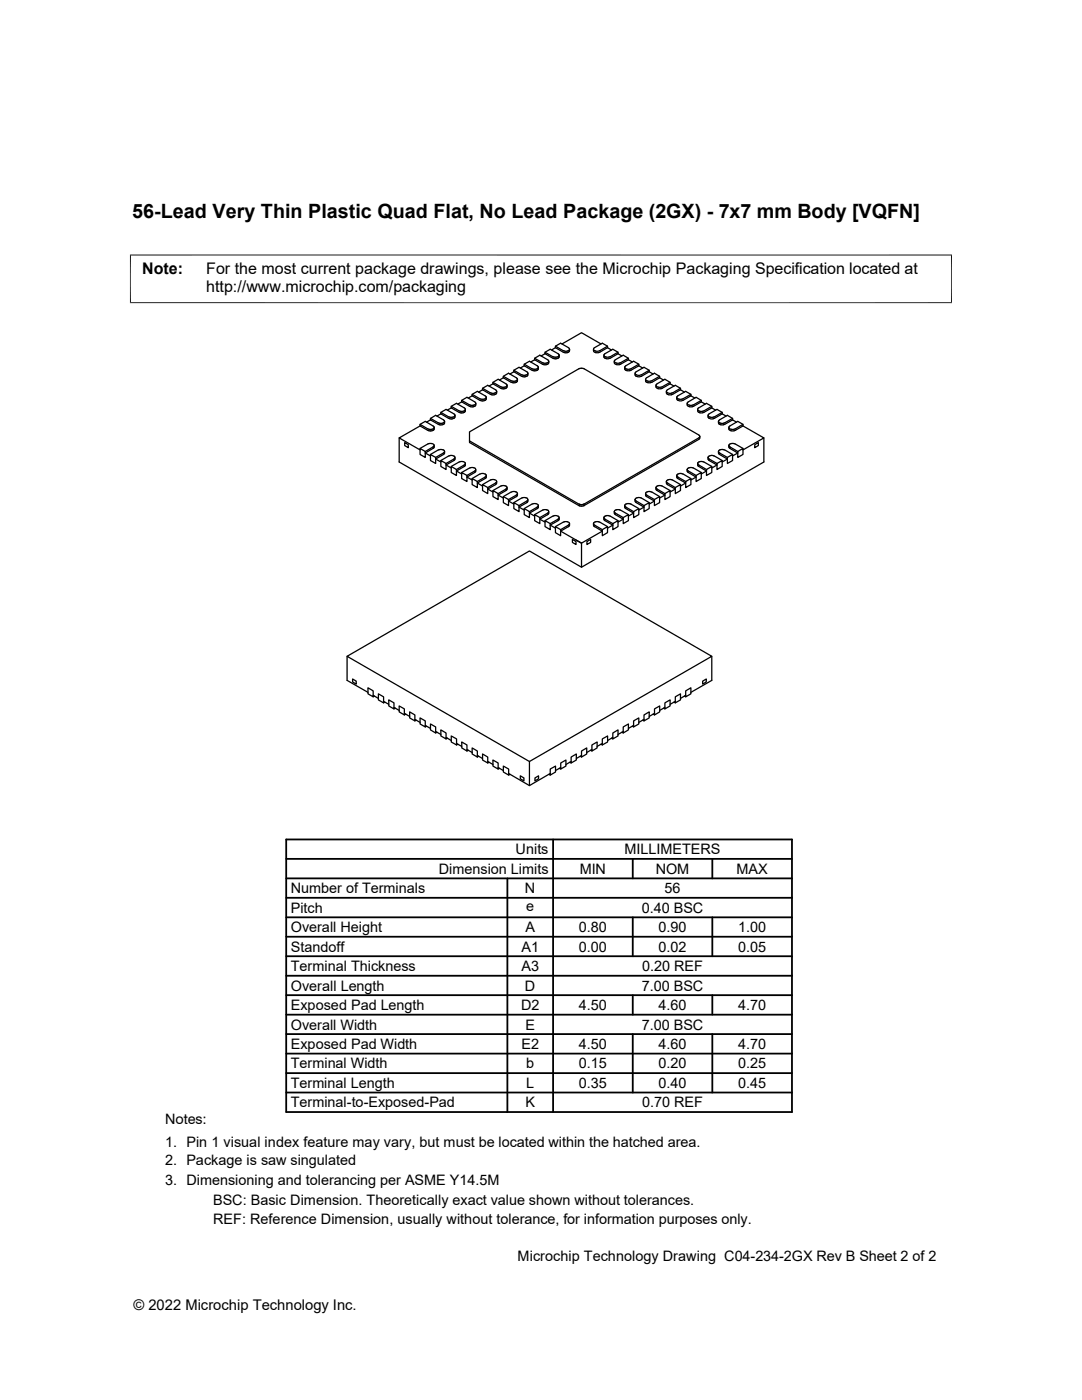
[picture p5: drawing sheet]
<svg xmlns="http://www.w3.org/2000/svg" width="216mm" height="279mm" viewBox="0 0 216 279" stroke-linecap="round" stroke-linejoin="round" font-family="sans-serif">
<g fill="none" stroke="#000" stroke-width=".25">
<path d="M92.1 79.9l1.6 .9 .8 .1M94.2 79l-.8 .4M94.2 79v-.3l1-.6 1.6 .9M94.2 78.7l1.6 .9 .3 .1 .7-.1M94.2 79l1.6 .9M96.3 77.8l-.8 .5M96.3 77.8v-.3l1-.6 1.7 1M96.3 77.8l1.8 1a.9 .9 0 0 0 .9-.3M96.3 77.5l1.6 .9M96.8 79l.2 .3M96.8 79.9l-.7 .1-.3-.1M97 79.5l-.2 .1"/>
<path d="M97 79.8l-.2 .1M97 79.3v.1M97 79.3v.4M98.4 76.6l-.8 .4M98.4 76.6v-.3l1-.6 1.6 .9 .2 .3M98.4 76.6l1.5 .9M98.4 76.3l1.5 .9M98.9 78.4l-.7 .1-.3-.1M99 78.3l-.1 .1M99.1 78v.1M99.1 78.1v.2M99.1 78.1v.4"/>
<path d="M99.9 77.5l.3 .1M99.9 77.2l.3 .1M100.4 75.4l-.7 .4M100.4 75.4v-.3l1.1-.6 1.5 .9 .3 .3M100.4 75.1l1.6 .9 .5 .1a.61 .61 0 0 0 .8-.4M100.4 75.4l1.6 .9M101.2 76.9a.8 .8 0 0 1-1.1 .4M101.2 76.9a.67 .67 0 0 1-.3 .7 .67 .67 0 0 1-.8 0M102 76.3l.2 .1M102.5 74.2l-.8 .5M102.5 74.2l1.6 .9M102.5 73.9l1.6 .9"/>
<path d="M102.5 74.2v-.3l1.1-.6 1.5 .9M102.8 76.3h-.6M103 76.3l-.2 .1M103.2 76.2l-.2 .1M103.3 75.7l-.1 .4M104.1 75.1l.8 .1M104.1 74.8l.8 .1M104.6 73l-.8 .4M104.6 73v-.3l1-.6 1.8 1.1M104.6 73l1.8 1a.9 .9 0 0 0 1-.3M104.6 72.7l1.8 1a.9 .9 0 0 0 1-.3M105.1 75.1l-.2 .1"/>
<path d="M105.1 74.8l-.2 .1M105.1 74.2l.2 .3M105.3 74.7l-.2 .1M105.3 74.5l-.2 .6M105.3 74.5v.1M106.7 71.8l-.8 .4M106.7 71.8v-.3l1-.6 1.6 .9 .2 .3M106.7 71.8l1.8 1M106.7 71.5l1.8 1M107.4 73.2v.1M107.4 73.3v.4M107.4 73.3v.1"/>
<path d="M108.8 70.6l-.8 .4M108.8 70.6v-.3l1-.6 1.7 1M108.8 70.6l1.5 .9a.97 .97 0 0 0 1.2-.1M108.8 70.3l1.8 1M109.1 72.7h-.6M109.1 72.5h-.6M109.5 72.1v.4l-.4 .3M109.5 72.1l-.4 .4M110.8 69.4l-.7 .5M110.8 69.4l1.6 .9M110.8 69.1l1.6 .9M110.8 69.4v-.3l1.1-.6 1.5 .9 .2 .3"/>
<path d="M111.1 71.2h-.6M111.5 71.1l-.4 .2M111.5 70.7l.1 .2M111.6 70.9l-.1 .1M111.6 70.9l-.1 .5M112.1 68.6l3.9-2.2 3.9 2.2M112.4 70l.8 .1M112.4 70.3l.2 .1M113.2 70.4h-.6M113.6 69.7l-.1 .2-.3 .2M113.6 69.7v.4l-.4 .3M116.5 73.6l22.9 13.2 .2 .3"/>
<path d="M116.6 73.6l-.4-.1-.7 .1-21.8 12.6v1.8l21.8 12.6M118.4 69.7l.1 .4 .4 .3M118.9 70.4h.5M120.5 70.9v.5M120.5 70.7v.3M120.6 71.4l.3 .2M120.6 71.1l.3 .2M120.9 71.2h.6M121.2 69.4l.8 .5M121.2 69.1l-1.5 .9-.6 .1a.47 .47 0 0 1-.5-.1 .47 .47 0 0 1-.1-.6l1.7-.9 1 .6v.3M121.2 69.4l-1.8 1M122.6 72.1v.4l.4 .3"/>
<path d="M123 72.7h.6M123 72.5h.6M123.3 70.6l.8 .4M123.3 70.6v-.3l-1-.6-1.7 1M123.3 70.6l-1.5 .9-.9 .1M123.3 70.3l-1.8 1M125.4 71.8l.8 .4M125.4 71.8v-.3l-1-.6-1.6 .9a.31 .31 0 0 0-.2 .3 .31 .31 0 0 0 .2 .3l.2 .1M125.4 71.8l-1.8 1M125.4 71.5l-1.8 1M126.7 74.5l.1 .5M126.8 74.3v.3"/>
<path d="M126.8 74.7l.2 .1M126.9 74.8l.4 .1 .7-.1M127.5 73l.7 .4M127.5 72.7l-1.6 .9-.5 .1a.46 .46 0 0 1-.6-.1 .46 .46 0 0 1 0-.5l1.6-1 1.1 .6v.3M127.5 73l-1.6 .9-.5 .1a.61 .61 0 0 1-.7-.7M128.8 75.7l.1 .4M128.9 76.2l.1 .1M129.1 76.3l.2 .1M129.2 76.3h.6M129.5 74.2l.8 .5M129.5 74.2l-1.9 1-.8-.2M129.5 73.9l-1.5 .9"/>
<path d="M129.5 74.2v-.3l-1-.6-1.7 1M130.1 76.3l-.3 .1M130.9 76.9v.4l.4 .3M131.6 75.4l.8 .4M131.6 75.4v-.3l-1-.6-1.6 .9M131.6 75.1l-1.7 .9a.76 .76 0 0 1-1.1-.4l.2-.2M131.6 75.4l-1.5 .9M133 78.1v.4M133 78v.3M133 78.3l.2 .1M133.7 76.6l.8 .4M133.7 76.6v-.3l-1-.6-1.6 .9a.31 .31 0 0 0-.2 .3 .31 .31 0 0 0 .2 .3l.2 .1"/>
<path d="M133.7 76.6l-1.6 .9-.8 .1M133.7 76.3l-1.6 .9-.8 .1M134.2 78.4l-.3 .1-.7-.1M135 79.3l.1 .4M135.1 79.8l.2 .1M135.1 79.5l.2 .1M135.3 79.9l.3 .1 .7-.1M135.8 77.8l.8 .5M135.8 77.8v-.3l-1.1-.6-1.7 1M135.8 77.8l-1.8 1a.9 .9 0 0 1-1-.3M135.8 77.5l-1.6 .9M136.3 79.6l-.4 .1-.6-.1"/>
<path d="M137.9 79l.7 .4M137.9 79v-.3l-1.1-.6-1.6 1-.1 .3M137.9 79l-1.6 .9M137.9 78.7l-1.6 .9M139.9 79.9l-1.6 .9a.77 .77 0 0 1-1.2-.4l1.8-1.1 1 .6v.3M79.7 87.4v4.8l36.3 21 36.4-21v-4.8M80.8 88.3l.7 .5v.5l-.7-.4zM83.8 85l-4.1 2.4 4.1 2.4M83.8 85v-.3l1.1-.6 1.7 1.1M83.8 85l1.6 .9M83.8 84.7l1.6 .9M83.8 89.5l1.1 .6v1.2l-1.1-.6z"/>
<path d="M85.4 88.6l-1.6 .9M85.4 85.6l.2 .1M85.4 85.9l.2 .1M85.6 88.5h.6M85.6 88.5l-.2 .1M85.9 83.8l-.8 .4M85.9 90.7l1 .6v1.2l-1-.6zM85.9 90.7l1.6-.9 .5-.1a.45 .45 0 0 1 .5 .1 .45 .45 0 0 1 .1 .5l-1.7 1M85.9 83.8v-.3l1-.6 1.6 .9 .2 .3M85.9 83.8l1.6 .9 .5 .1a.58 .58 0 0 0 .7-.7M85.9 83.5l1.6 .9 .5 .1a.62 .62 0 0 0 .7-.4M86.2 88.5l.4 .3"/>
<path d="M86.2 85.7h-.6M86.2 86h-.6M86.6 85.4l-.4 .3M86.6 89.3l-1.7 1.1 1 .6M86.6 89l-1.7 1.1M86.6 85.7l-.4 .3M86.6 85.2v.1M86.6 88.8v.2M86.6 85.3v.1M86.6 88.9v.4M86.6 85.3v.4M88 82.6l-.8 .4"/>
<path d="M88 82.6v-.3l1-.6 1.6 .9 .2 .3M88 91.9l1 .6v1.2l-1-.6zM88 82.6l1.5 .9M88 82.3l1.8 1M88.7 90.1l-.1 .5-1.7 1 1.1 .6M89.5 91l-1.5 .9M89.6 83.5l.2 .1M89.7 90.9l.9 .1M89.8 90.9l-.2 .1M90 81.4l-.7 .5M90 93.1l1.1 .6v1.2l-1.1-.6zM90 81.4v-.3l1.1-.6 1.5 .9"/>
<path d="M90 81.4l1.6 .9M90 81.1l1.6 .9M90.6 83.5l-.9 .1M90.6 91.9l-1.6 .9 1 .6M90.6 91.6l-1.6 .9M90.6 91a.32 .32 0 0 1 .2 .3 .32 .32 0 0 1-.2 .3M90.8 91.3v.4l-.2 .2M90.8 82.9l-.1 .5-.1 .1M90.8 82.9a.8 .8 0 0 1-1.1 .3M91.6 92.2l-1.6 .9M91.6 92.2l.2-.1a.9 .9 0 0 1 1 .3M92.1 80.2l-.7 .4"/>
<path d="M92.1 94.3l1.1 .6v1.2l-1.1-.6zM92.1 80.2v-.3l1.1-.6 1.6 1 .1 .2M92.1 80.2l1.6 .9 .8 .1M92.6 81.4l.2 .1M92.8 82.1a.96 .96 0 0 1-1.2 .2M92.8 81.9a.96 .96 0 0 1-1.2 .1M92.8 92.9l-1.7 1.1 1 .6M92.8 92.6l-1.7 1.1M92.8 81.6l.1 .1M92.8 92.4v.2M92.9 92.5l-.1 .4M92.9 81.7l-.1 .4"/>
<path d="M92.9 81.7l-.1 .2M93.7 88v.3l21.8 12.6M94.2 95.5l1 .6v1.2l-1-.6zM94.5 93.3a.36 .36 0 0 1 .4 .3 .36 .36 0 0 1-.2 .4l-1.5 .9M94.5 93.3l-.8 .1-1.6 .9M94.9 93.7l-.1 .5-1.6 1 1 .6M94.9 80.5v.4l-.4 .3M94.9 80.5l-.1 .2-.3 .2M95.8 94.6l-1.6 .9M95.8 94.6l.3-.1 .7 .1M96.3 96.7l1 .6v1.2l-1-.6zM96.8 94.6l.2 .1v.3"/>
<path d="M97 95.1l-1.8 1M97 94.9l-.1 .5-1.7 1 1.1 .6M98.4 97.9l1 .6v1.2l-1-.6zM99 96.6l-1.7 1 1.1 .6M99 96.2l-1.7 1.1M99 95.9a.98 .98 0 0 0-1.1-.1l-1.6 .9M99.1 95.9v.3M99.1 96.1v.4M99.9 97l-1.5 .9M100.1 96.9h.3a.46 .46 0 0 1 .6 .1 .46 .46 0 0 1 0 .5l-1.6 1M100.2 96.9l-.3 .1M100.4 99.1l1.1 .6v1.2l-1.1-.6z"/>
<path d="M101.2 97.3l-.2 .5-1.6 1 1 .6M102 98.2l-1.6 .9M103 99.1l-1.5 .9 1 .6M103 98.2l-.6-.1-.4 .1M103 98.2l.2 .1M103 98.8l-1.5 .9M103.2 98.4v.2l-.2 .2M103.3 98.5l-.1 .4-.2 .2M104.1 99.4l-1.6 .9M104.9 99.3l.2 .1M104.9 99.3l-.8 .1M105.1 100l-1.5 .9"/>
<path d="M105.1 99.4l.2 .4M105.3 99.9l-.2 .1M105.3 99.7v.4M126.7 99.7l.1 .4M126.7 99.7l.1 .1M126.8 99.5l-.1 .2M126.8 99.9l.2 .1M127 100l1.5 .9M128 99.4a1.05 1.05 0 0 0-1.2 .1M128 99.4l1.5 .9M128.8 98.5l.1 .5 1.7 1-1.1 .6M128.8 98.5l.1 .2 1.7 1"/>
<path d="M128.9 98.4l-.1 .1M129 98.2l-.1 .1M130 98.2l-.3-.1-.6 .1M130.1 98.2l1.5 .9M130.6 99.7l1-.6v1.2l-1 .6zM130.9 97.3v.4l.2 .2M130.9 97.3l.2 .3M131.1 97.6l1.6 .9M131.1 97.9l1.6 .9-1.1 .6M131.3 96.9l.8 .1 1.6 .9M131.3 96.9l-.4 .4M132.7 98.5l1-.6v1.2l-1 .6z"/>
<path d="M133 96.1v.4M133 96.1v.1M133 95.9v.2M133 96.6l1.7 1-1 .6M133 96.2l1.7 1.1M134.2 95.8a1.02 1.02 0 0 0-1.2 .1M134.2 95.8l1.6 .9M134.7 97.3l1.1-.6v1.2l-1.1 .6zM135 94.9l.1 .4 .2 .2M135 94.9l.1 .1M135.1 95.1l.2 .1M135.3 95.5l1.5 .9-1 .6"/>
<path d="M135.3 95.2l1.5 .9M135.3 94.6l-.3 .3M136.3 94.6l1.6 .9M136.3 94.6l-.4-.1-.6 .1M136.8 96.1l1.1-.6v1.2l-1.1 .6zM137.1 93.7a.88 .88 0 0 1 1.3-.3l1.5 .9M137.1 93.7l.1 .5 1.7 1-1 .6M137.1 93.7l.1 .2 1.7 1M138.9 94.9l1-.6v1.2l-1 .6zM139.2 81.7l.1 .4 .4 .3M139.2 92.5l.1 .5 1.7 1-1.1 .6M139.2 92.5l.1 .2 1.7 1"/>
<path d="M139.3 81.6v.3l.4 .2M139.4 81.4l-.1 .1M139.6 92.1l.8 .1M139.7 92.1l-.4 .2-.1 .2M139.9 80.2l.8 .4M139.9 80.2l-1.6 .9a.75 .75 0 0 1-1.2-.6M140.5 92.2l1.5 .9M141 93.7l1-.6v1.2l-1 .6zM141.3 82.9v.5M141.3 91.3v.5M141.3 91.3v.1M141.3 82.7v.3"/>
<path d="M141.3 91.1v.2M141.4 83.4l.1 .1M141.4 91.8l1.7 1-1.1 .6M141.4 91.5l1.7 1M141.5 91l-.1 .1M142 81.4l.8 .5M142 81.4l-1.5 .9-.9 .1M142 81.1l-1.5 .9-.9 .1M142 81.4v-.3l-1-.6-1.6 .9M142.5 91l-.3-.1-.7 .1M142.5 83.5l-.3 .1-.7-.1M142.5 91l1.6 .9"/>
<path d="M143.1 92.5l1-.6v1.2l-1 .6zM143.4 84.1v.4l.2 .2M143.4 90.1v.4l.2 .2M143.4 90.1l.2 .3M143.6 84.7l.8 .1M143.6 84.4l.8 .1M143.6 90.7l1.5 .9-1 .6M143.6 90.4l1.5 .9M144.1 82.6l.8 .4M144.1 82.6v-.3l-1-.6-1.7 1M144.1 82.3l-1.7 .9-.7 .1-.3-.2M144.1 82.6l-1.6 .9"/>
<path d="M144.4 89.7l.2 .1M144.4 89.7a.81 .81 0 0 0-1 .4M144.6 89.8l1.6 .9M145.1 91.3l1.1-.6v1.2l-1.1 .6zM145.4 85.3l.1 .4M145.4 88.9l.1 .4M145.4 88.9l.1 .1M145.5 85.2v.2M145.5 88.8l-.1 .1M145.5 85.4l.4 .3M145.5 85.7l.4 .3M145.5 89.3l1.7 1.1-1 .6"/>
<path d="M145.5 89l1.7 1.1M145.9 85.7h.6M145.9 86h.6M145.9 88.5l-.4 .3M146.2 83.8v-.3l-1.1-.6-1.5 .9a.31 .31 0 0 0-.2 .3 .31 .31 0 0 0 .2 .3M146.2 83.8l.8 .4M146.2 83.8l-1.8 1M146.2 83.5l-1.8 1M146.5 88.5h-.6M146.5 88.5l.2 .1M146.7 88.6l1.6 .9M147.2 90.1l1.1-.6v1.2l-1.1 .6z"/>
<path d="M148.3 85l-1.8 1M148.3 84.7l-1.8 1M148.3 85v-.3l-1.1-.6-1.7 1.1M148.3 85l4.1 2.4-4.1 2.4M150.6 88.8l.7-.5v.6l-.7 .4zM102.5 100.3l1.1 .6v1.2l-1.1-.6zM104.6 101.5l1 .6v1.2l-1-.6zM105.3 100.2l-1.7 1 1 .6M106.7 102.7l1 .6v1.2l-1-.6zM107.4 101.3l-1.8 1.1 1.1 .6M107.4 101l-1.8 1.1M107.4 100.8a.98 .98 0 0 0-1.2-.2l-1.6 .9"/>
<path d="M107.4 100.8v.2M107.4 100.9v.4M108.5 101.7h.6M108.5 101.7l-1.8 1M108.8 103.9l1 .6v1.2l-1-.6zM109.1 101.7l.3 .2M109.3 102.7l-1.6 .9 1.1 .6M109.3 102.4l-1.6 .9M109.5 102v.2l-.2 .2M109.5 102.1v.4l-.2 .2M110.8 105.1l1.1 .6v1.2l-1.1-.6zM111.5 103.8l-1.7 1 1 .6"/>
<path d="M111.5 103.5l-1.7 1M111.5 103.1h-.1a1.06 1.06 0 0 0-1.1-.1l-1.5 .9M111.5 103.1v.3M111.6 103.3l-.1 .5M112.4 104.2l-1.6 .9M112.6 104.1h.6M112.6 104.1l-.2 .1M113.2 104.1a.36 .36 0 0 1 .4 .3 .36 .36 0 0 1-.2 .4M113.4 104.8l-1.5 .9M113.6 104.5v.4l-.2 .2M114.2 107.7l.7 .4v.6l-.7-.5zM114.9 107.8l1.1 .6v4.8"/>
<path d="M115.6 100.6v.3M116.5 100.6l22.9-13.2 .2-.3v.4l-.2 .2-22.9 13.2zM116.6 100.9l-.7 .1-.4-.1M116.6 100.6l-.7 .1-.4-.1M117.1 108.1l.8-.4v.5l-.8 .5zM118.4 104.5l.1 .6 1.7 .9-4.2 2.4-4.1-2.4 1.5-.9M118.4 104.5l.1 .2 1.7 1M118.6 104.2l-.2 .3M118.9 104.1l-.2 .1M119.4 104.1h-.5M119.4 104.1l1.8 1M120.2 105.7l1-.6v1.2l-1 .6z"/>
<path d="M120.5 103.3v.5M120.5 103.3v.1M120.5 103.1v.2M120.6 103.8l1.7 1-1.1 .6M120.6 103.5l1.7 1M120.9 102.9l.8 .1M120.9 102.9l-.3 .2M121.8 103l1.5 .9M122.3 104.5l1-.6v1.2l-1 .6zM122.6 102.1v.4l.2 .2M122.6 102.1l.2 .3M122.6 102v.1"/>
<path d="M122.8 102.7l1.6 .9-1.1 .6M122.8 102.4l1.6 .9M123 101.7l-.4 .2M123.6 101.7l1.8 1M123.6 101.7h-.6M124.4 103.3l1-.6v1.2l-1 .6zM124.7 100.9a.88 .88 0 0 1 1.2-.3l1.6 .9M124.7 100.9l.1 .5 1.6 1-1 .6M124.7 100.9l.1 .2 1.6 1M126.4 102.1l1.1-.6v1.2l-1.1 .6zM126.8 100.2l1.7 1-1 .6M128.5 100.9l1-.6v1.2l-1 .6z"/>
<path d="M69.3 131l36.3-21 36.4 21-36.4 21zM69.3 131v4.8l4.1 2.4M70.4 135.5l.7 .4v.6l-.7-.4zM73.4 137.3l1.1 .6v1.2l-1.1-.6zM74.5 138.8l1 .6M74.7 138.9l-.2 .2M75.5 138.5l1 .6v1.2l-1-.6zM76.5 140l1.1 .6M77.6 139.7l1 .6v1.2l-1-.6zM134.7 139.1l1.1-.6v1.2l-1.1 .6zM134.7 140l-1 .6M136.6 138.9l.2 .2"/>
<path d="M136.8 137.9l1.1-.6v1.2l-1.1 .6zM136.8 138.8l-1 .6M140.2 135.9l.7-.4v.6l-.7 .4zM142 131v4.8l-4.1 2.4M76.8 140.1l-.3 .2M78.6 141.2l1.1 .6M78.9 141.3l-.3 .2M79.7 140.9l1 .6v1.2l-1-.6zM80.7 142.4l1 .6M81 142.5l-.3 .2M81.7 142.1l1.1 .6v1.2l-1.1-.6zM82.8 143.6l1 .6"/>
<path d="M83 143.7l-.2 .2M83.8 143.3l1.1 .6v1.2l-1.1-.6zM84.9 144.8l1 .6M85.1 144.9l-.2 .2M85.9 144.5l1 .6v1.2l-1-.6zM86.9 146l1.1 .6M87.2 146.1l-.3 .2M88 145.7l1 .6v1.2l-1-.6zM89 147.2l1 .6M89.3 147.3l-.3 .2M90 146.9l1.1 .6v1.2l-1.1-.6zM91.1 148.4l1 .6"/>
<path d="M91.4 148.5l-.3 .2M92.1 148.1l1.1 .6v1.2l-1.1-.6zM93.2 149.6l1 .6M93.4 149.7l-.2 .2M94.2 149.3l1.1 .6v1.2l-1.1-.6zM95.3 150.8l1 .6M95.5 150.9l-.2 .2M96.3 150.5l1 .6v1.2l-1-.6zM97.3 152l1.1 .6M97.6 152.1l-.3 .2M98.4 151.7l1 .6v1.2l-1-.6zM99.4 153.2l1 .6"/>
<path d="M99.7 153.3l-.3 .2M100.4 152.9l1.1 .6v1.2l-1.1-.6zM101.5 154.4l4.1 2.4 4.2-2.4M101.7 154.5l-.2 .2M103.8 154.8l.7 .5v.6l-.7-.5zM105.6 152v4.8M106.7 155.3l.8-.5v.6l-.8 .5zM109.5 154.5l.3 .2M109.8 153.5l1-.6v1.2l-1 .6zM111.6 153.3l.3 .2M111.9 152.3l1-.6v1.2l-1 .6zM111.9 153.2l-1.1 .6"/>
<path d="M113.7 152.1l.3 .2M114 151.1l1-.6v1.2l-1 .6zM114 152l-1.1 .6M115.8 150.9l.2 .2M116 149.9l1.1-.6v1.2l-1.1 .6zM116 150.8l-1 .6M117.9 149.7l.2 .2M118.1 148.7l1-.6v1.2l-1 .6zM118.1 149.6l-1 .6M119.9 148.5l.3 .2M120.2 147.5l1-.6v1.2l-1 .6zM120.2 148.4l-1.1 .6"/>
<path d="M122 147.3l.3 .2M122.3 146.3l1-.6v1.2l-1 .6zM122.3 147.2l-1.1 .6M124.1 146.1l.3 .2M124.4 145.1l1-.6v1.2l-1 .6zM124.4 146l-1.1 .6M126.2 144.9l.2 .2M126.4 143.9l1.1-.6v1.2l-1.1 .6zM126.4 144.8l-1 .6M128.2 143.7l.3 .2M128.5 142.7l1-.6v1.2l-1 .6zM128.5 143.6l-1 .6"/>
<path d="M130.3 142.5l.3 .2M130.6 141.5l1-.6v1.2l-1 .6zM130.6 142.4l-1.1 .6M132.4 141.3l.3 .2M132.7 140.3l1-.6v1.2l-1 .6zM132.7 141.2l-1.1 .6M134.5 140.1l.2 .2"/>
</g>
<path d="M26 50.8v9.7M189.9 50.8v9.7M189.9 50.9h-164M25.9 60.4h164" fill="none" stroke="#000" stroke-width=".2"/>
<g fill="none" stroke="#000" stroke-width=".36">
<path d="M57.1 179.2h100.9M57.1 175.3h100.9M57.1 171.4h100.9M57.1 167.5h100.9v54.4h-100.9zM101.2 175.3v46.6M110.4 167.5v54.4M126.3 171.4v3.9M142.1 171.4v3.9M57.1 186.9h100.9M57.1 183.1h100.9M57.1 198.6h100.9M57.1 194.7h100.9"/>
<path d="M57.1 190.8h100.9M126.3 183.1v7.7M126.3 198.6v3.9M142.1 183.1v7.7M142.1 198.6v3.9M57.1 214.2h100.9M57.1 206.4h100.9M57.1 202.5h100.9M57.1 210.3h100.9M57.1 218h100.9M126.3 206.4v11.6M142.1 206.4v11.6"/>
</g>
<text font-size="3.9" x="26.4" y="43.5">56-Lead Very Thin Plastic Quad Flat, No Lead Package (2GX) - 7x7 mm Body [VQFN]</text>
<g font-size="3.2">
<text x="28.4" y="54.7">Note:</text>
<text x="41.1" y="58.3">http://www.microchip.com/packaging</text>
<text x="41.1" y="54.7">For the most current package drawings, please see the Microchip Packaging Specification located at</text>
</g>
<g font-size="2.9">
<text x="102.9" y="170.5">Units</text>
<text x="124.6" y="170.5">MILLIMETERS</text>
<text x="58" y="178.3">Number of Terminals</text>
<text x="87.6" y="174.4">Dimension Limits</text>
<text x="104.8" y="178.3">N</text>
<text x="115.7" y="174.4">MIN</text>
<text x="130.8" y="174.4">NOM</text>
<text x="132.6" y="178.3">56</text>
<text x="147" y="174.4">MAX</text>
<text x="58" y="182.2">Pitch</text>
<text x="105" y="181.9">e</text>
<text x="128" y="182.2">0.40 BSC</text>
<text x="58" y="186">Overall Height</text>
<text x="58" y="189.9">Standoff</text>
<text x="104.1" y="189.9">A1</text>
<text x="104.8" y="186">A</text>
<text x="115.5" y="186">0.80</text>
<text x="115.5" y="189.9">0.00</text>
<text x="131.4" y="186">0.90</text>
<text x="131.4" y="189.9">0.02</text>
<text x="147.3" y="186">1.00</text>
<text x="147.3" y="189.9">0.05</text>
<text x="58" y="193.8">Terminal Thickness</text>
<text x="58" y="197.7">Overall Length</text>
<text x="104.1" y="193.8">A3</text>
<text x="104.8" y="197.7">D</text>
<text x="128" y="197.7">7.00 BSC</text>
<text x="128.1" y="193.8">0.20 REF</text>
<text x="58" y="201.6">Exposed Pad Length</text>
<text x="104" y="201.6">D2</text>
<text x="115.5" y="201.6">4.50</text>
<text x="131.4" y="201.6">4.60</text>
<text x="147.3" y="201.6">4.70</text>
<text x="58" y="205.5">Overall Width</text>
<text x="58" y="209.4">Exposed Pad Width</text>
<text x="104" y="209.4">E2</text>
<text x="104.8" y="205.5">E</text>
<text x="115.5" y="209.4">4.50</text>
<text x="128" y="205.5">7.00 BSC</text>
<text x="131.4" y="209.4">4.60</text>
<text x="147.3" y="209.4">4.70</text>
<text x="58" y="213.2">Terminal Width</text>
<text x="105" y="213.2">b</text>
<text x="115.5" y="213.2">0.15</text>
<text x="131.4" y="213.2">0.20</text>
<text x="147.3" y="213.2">0.25</text>
<text x="58" y="217.1">Terminal Length</text>
<text x="58" y="221">Terminal-to-Exposed-Pad</text>
<text x="104.8" y="221">K</text>
<text x="105" y="217.1">L</text>
<text x="115.5" y="217.1">0.35</text>
<text x="128.1" y="221">0.70 REF</text>
<text x="131.4" y="217.1">0.40</text>
<text x="147.3" y="217.1">0.45</text>
<text x="32.9" y="224.4">Notes:</text>
<text x="32.9" y="229">1. Pin 1 visual index feature may vary, but must be located within the hatched area.</text>
<text x="32.9" y="232.6">2. Package is saw singulated</text>
<text x="32.9" y="236.6">3. Dimensioning and tolerancing per ASME Y14.5M</text>
<text x="42.5" y="244.3">REF: Reference Dimension, usually without tolerance, for information purposes only.</text>
<text x="42.5" y="240.6">BSC: Basic Dimension. Theoretically exact value shown without tolerances.</text>
<text x="103.3" y="251.7">Microchip Technology Drawing C04-234-2GX Rev B Sheet 2 of 2</text>
<text x="26.6" y="261.3">© 2022 Microchip Technology Inc.</text>
</g>
</svg>
